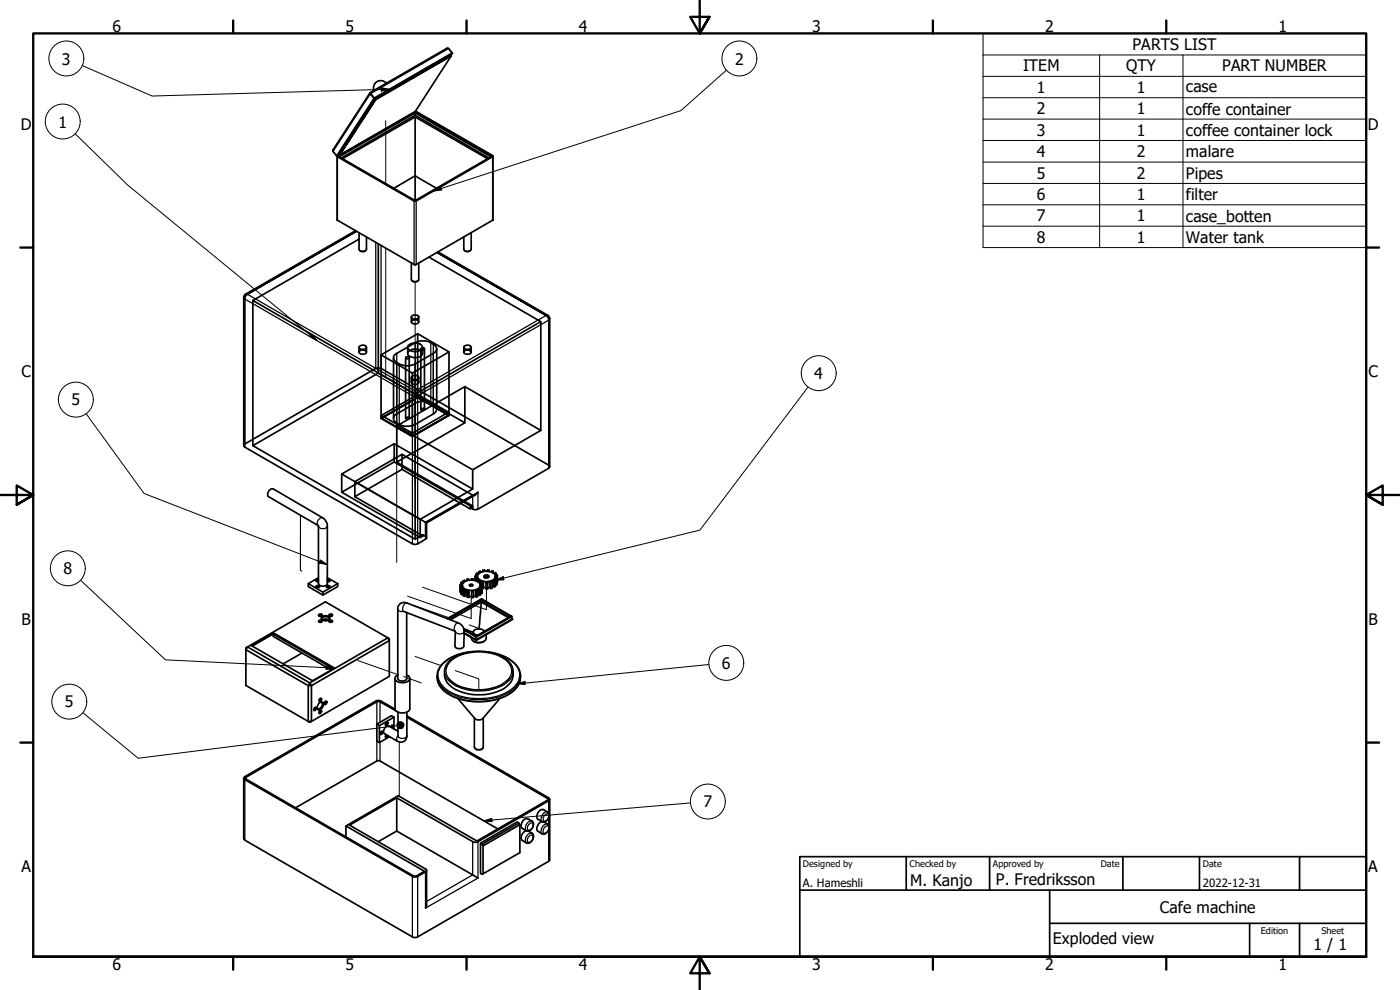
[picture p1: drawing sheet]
<svg xmlns="http://www.w3.org/2000/svg" width="420mm" height="297mm" viewBox="0 0 420 297" stroke-linecap="round" stroke-linejoin="round" font-family="sans-serif">
<!-- layer: Tweak Trail (ISO) -->
<g fill="none" stroke="#000" stroke-width=".3">
<path d="M115.8 36.2v19M115.8 74.5v38.3M124.6 84.6v60.9M119.1 114.3v54.5M90.2 162v9.1v-16.6v16.6l.4 .3M122.3 178.9l19.1 6.7v-6.7M126.8 176.2l19.2 6.7v-6.2M107.3 198.2l12.1 4.2M124.6 181.8l10.1 3.5M124.6 197l7.7 2.7M140.8 187.5l2.9 1M121.2 203l5.2 1.9"/>
<path d="M136.7 201.2l7 2.5v3.3M119.8 222.6v16.3"/>
</g>
<!-- layer: Visible Narrow (ISO) -->
<g fill="none" stroke="#000" stroke-width=".38">
<path d="M134 14.5l.7 .1M135.6 15.9l-1-1.3-23.3 13.5 1.1 1.3M111.1 27.8l.2 .3-.2 .1-.1-.3M112.2 29.6l-1.1-1.4-11.2 17.3M99.9 44.9v.6M99.9 45.5l1.2 1.2M101.3 47v19.1M147.8 47v19.1M112.8 72.7v37.8M114.4 73.6v36.9M124.3 60.3v19.1M124.9 60.3v19.1"/>
<path d="M73.5 89.7l50.3 29v44.5M73.7 88.3h.6l-.6 .6-.2 .8-.3-.5zM74.3 88.3l32.8-18.9-33.6 19.4v45.4M74.3 88.3l50.3 29M163.8 94.7h.7l.5 .9-.3 .5-.3-.9zM119.1 106v20.9M119.8 109.2v18.2M124.1 117.7l.2-.2a.54 .54 0 0 1 .8 .5l.2 .7-.7 .2-.8-.2zM124.6 117.3l39.2-22.6-32.7-19 33.6 19.4v44.5M124.6 102.9v24.5M129.3 102.9v18.1M130 103.3v20.9"/>
<path d="M96.8 155.4a1.52 1.52 0 0 0-1.4 2.3M98.2 157.8a1.57 1.57 0 0 1-2.6 .1M141.9 152.8v-4.2l-14.2 8.1v5.1M143.4 152.8v-5.1l-15.7 9v4.2M164.7 140.5v-44.4l-39.4 22.6v44.5M119.4 182.7a1.35 1.35 0 0 0 1.8 .7M122 180.9a1.74 1.74 0 0 0-.9 2.5M136.7 189.5a1.55 1.55 0 0 0 2.6 0M137.5 186.9a1.81 1.81 0 0 0-1 2.4M139.9 195.8a10.6 10.6 0 0 0-8.1 5 5.3 5.3 0 0 0 3.1 6.6 18.9 18.9 0 0 0 18.3-.4 4.9 4.9 0 0 0 2.1-6.7 11.4 11.4 0 0 0-7.8-4.5M144.5 180.3l8.3 4.9M144.5 180.2l-9.8 5.6"/>
<path d="M113.1 210.6v6.6M114 210.6v6.1M131.2 202.7a6.9 6.9 0 0 0 4.8 5.7 18.7 18.7 0 0 0 18.2-1.7l1.6-2.2 .4-1.8M131.2 203.2a7.4 7.4 0 0 0 5.7 6.1 19.2 19.2 0 0 0 16.6-1.6 5.8 5.8 0 0 0 2.7-4.5M133.4 201.4a5.6 5.6 0 0 0 4.1 4.7 15 15 0 0 0 14.9-1.6l1.2-1.5 .4-1.6M134.7 203.6a4.2 4.2 0 0 1 2.2-6.4 14.5 14.5 0 0 1 15.3 1.2 3.7 3.7 0 0 1 .5 5.2M73.5 233.9v18.2M73.8 233.2v.5M113.1 222.4v5.9M114 222.7v5.6M119.4 220.8a1.54 1.54 0 0 0 2.7 0M119.4 220.7l-.3 .8v.6l.2 .3"/>
<path d="M142.4 224.1a1.54 1.54 0 0 0 2.6 0M164.3 239.6v.5M141.9 252.5v10l-13.9 8M143.4 252.5v10.9l-15.7 9.1v-10.9M158.7 247.4l.2-.2a.58 .58 0 0 1 .9-.3 .58 .58 0 0 1 .2 .9 1.15 1.15 0 0 1-1.6 1.1l-.1-.7zM158.7 251l.2-.2a.58 .58 0 0 1 .9-.2 .58 .58 0 0 1 .2 .8 1.22 1.22 0 0 1-1.6 1.2l-.1-.8zM159.6 246.4a1.94 1.94 0 0 0-1.6 2.9M159.6 250a1.94 1.94 0 0 0-1.6 2.9M163.4 248.3l.2-.2a.58 .58 0 0 1 .9-.3 .58 .58 0 0 1 .2 .9 1.22 1.22 0 0 1-1.6 1.2v-1.1zM163.4 244.7l.2-.2a.58 .58 0 0 1 .9-.3 .58 .58 0 0 1 .2 .8 1.22 1.22 0 0 1-1.6 1.2l-.1-.7zM164.3 247.3a1.97 1.97 0 0 0-1.6 2.9M164.3 243.6a1.94 1.94 0 0 0-1.6 3"/>
<path d="M164.7 240.3v3.6M164.7 245.5v2M164.7 249.1v9.3M123.8 262.9v18.2M125.3 262.9v18.2"/>
</g>
<!-- layer: Visible (ISO) -->
<g fill="none" stroke="#000" stroke-width=".51">
<path d="M135.4 16.6l.4-.7-23.4 13.5-11.2 17.4M135.4 16.8l-10.8 16.7M135.4 16.6l-.2-.2-22.7 13.1M135.8 15.9l-1.1-1.3-.7-.1-22.9 13.3-11.2 17.1v.6l1.1 1.3M112.8 29.9l22.6-13.3-22.8 13.2-.1-.3-10.9 16.8 .2 .3M116 25a2.19 2.19 0 0 0-2.8-.5 2.19 2.19 0 0 0-1 2.7M124.6 33.5v.4l22.7 13.1M124.6 33.5l-22.8 13.1M124.6 35.1v25.1M124.6 34.6l22.1 12.8M124.7 33.4l23.1 13.3 .1 .3-23 13.3-.5 .1-23.1-13.4v-.3l.4-.2-.5 .3M101.2 46.8v19.2l23.4 13.5 23.4-13.5v-19.2"/>
<path d="M101.5 46.8l23.1-13.3 23 13.3-23 13.4zM101.8 47l22.8-13.1v.7l-22.2 12.8M102 46.5l10.8-16.6-.2-.1-10.8 16.8M102.8 47.6l21.8-12.5 21.7 12.5M118.2 56.5l6.4-3.7 6.4 3.7M106.7 69.2l-33 19.1M107.8 71.7l-31.9 18.5 48.7 28.1M107.8 69.8v5a1.29 1.29 0 0 0 2.2 0v-3.7M108.1 75.2l.6 .3 1-.3M113.5 73.2v38.7M123.4 78.9v5a1.29 1.29 0 0 0 2.3 0v-5M128.7 77.1l33.6 19.4"/>
<path d="M131.4 75.6l33.4 19.4 .2 45.1M139.5 75.2l.6 .3 .9-.3M141.4 69.8v5a1.29 1.29 0 0 1-2.2 0v-3.7M73.7 88.3l-.5 .9v44.5M75.9 90.2v43.5M123.4 95.1v1.5M123.6 94.9a1.35 1.35 0 0 1 2.1 .3 1.29 1.29 0 0 1-2.3-.2zM123.7 96.2a1.27 1.27 0 0 1 2 .4 1.29 1.29 0 0 1-2.3-.1zM123.8 84.3l.6 .3 .9-.3M125.7 95.1v1.5M107.8 104.2v1.4M107.8 103.9a1.22 1.22 0 0 1 2.1 .5 1.3 1.3 0 0 1-2.1-.3z"/>
<path d="M108 105.2a1.14 1.14 0 0 1 1.9 .6 1.27 1.27 0 0 1-2.1-.3zM110 104.2v1.4M114.4 106.5l9.4 5.4v19.1M118.1 107.4v18.1M118.4 106.5l6.2-3.6a4.9 4.9 0 0 1 6.4 1.5l-.1 .9-.5 .5-5.8 3.4a5.1 5.1 0 0 1-6.5-1.5v-.7zM121.7 107.4v18.1M121.8 107.2a.47 .47 0 0 1 .6-.2 .47 .47 0 0 1 .3 .6h-.7zM122.4 104.2v1.8M122.5 105.5a3 3 0 0 1 4.2 .3 1.97 1.97 0 0 1-2.6 1.5 1.47 1.47 0 0 1-1.6-1.8zM122.5 103.7a3 3 0 0 1 4.2 .2 1.89 1.89 0 0 1-2.6 1.6 1.47 1.47 0 0 1-1.6-1.8zM122.8 107.4v18.1M123.4 113.3v1.4"/>
<path d="M123.7 114.3a1.38 1.38 0 0 1 2 .4 1.23 1.23 0 0 1-1.2 .7 1.23 1.23 0 0 1-1.1-.8zM123.7 112.8a1.38 1.38 0 0 1 2 .5 1.23 1.23 0 0 1-1.2 .6 1.23 1.23 0 0 1-1.1-.8zM125.3 119.2v-.9l9.3 5.4v.9l-9.3-5.4 9.4 5.4M125.3 119.2v-19.1l9.4 5.5v19M125.3 100.1l-10.9 6.4v19M125.3 118.3l-10.8 6.3M125.7 113.3v1.4M126.3 104.6a.51 .51 0 0 1 .7-.3 .51 .51 0 0 1 .3 .7h-.9zM126.3 104.7v18.2M126.8 104.2v1.8M127.4 104.7v18.2M131.1 104.6v18.2"/>
<path d="M134.7 105.6l-10.9 6.3M139.2 104.2v1.4M139.3 103.9a1.22 1.22 0 0 1 2.1 .5 1.3 1.3 0 0 1-2.2-.3zM139.4 105.2a1.14 1.14 0 0 1 2 .6 1.27 1.27 0 0 1-2.2-.3zM139.5 116l22.8 13.1-20.4 11.9-22.8-13.2M141.4 104.2v1.4M114.4 125.5l10.9-6.3 9.4 5.4-10.9 6.4zM114.4 125.5l10.9-6.3zM114.4 125.5l9.4 5.4M114.5 125.5v-.9l9.3 5.4M118.3 133.1v5.5M118.4 124.6l6.2-3.6a5 5 0 0 1 6.4 1.5v.6l-.6 .8-5.8 3.5a5.1 5.1 0 0 1-6.5-1.6v-.6z"/>
<path d="M119.1 138.7l22.8 13.1-.9 .5M119.1 127.8l20.4-11.8v10.9l-20.4 11.8zM120.6 136.3l-14.1 8.2v4.5M121.8 125.3a.6 .6 0 0 1 1 .3 .54 .54 0 0 1-.6 .2 .54 .54 0 0 1-.4-.5zM123.8 130.9l10.9-6.3zM126.3 122.7a.6 .6 0 0 1 .6-.2 .6 .6 0 0 1 .5 .5 .64 .64 0 0 1-1.1-.3zM134.6 123.7l-10.8 6.3v.9l-9.3-5.4M139.5 126.9l-26-15-37.6 21.8 48.7 28.1 2.3-1.3M162.3 129.1v-32.6l-37.7 21.8v43.5M81.1 146.9l.9-.2 14.8 8.7a3 3 0 0 1 1.4 2.4v17.3a1.54 1.54 0 0 1-2.6 0l-.1-17.4-14.9-8.7a1.52 1.52 0 0 1 .5-2.1zM102.6 142.2l15.7-9.1 23.6 13.6-15.8 9.1zM102.6 142.2v5.5"/>
<path d="M106.5 144.5l21.5 12.4M120.6 140.8l-14.1 8.2M126.1 155.8v5.5M141 152.6l.9-.4-23.6-13.6-15.7 9.1 23.5 13.6 .8-.5M141.9 141v5.7M141.9 151.8v.4M142.6 148.5l-14.6 8.4v4.4M143.4 147.7l-.9 .9h-.6l-21.3-12.3v4.5l20.4 11.8v-.3l1.6 .7 .8-.2 21.3-12.3 .2-.6-50.5-29.4-.9-.2-.7 .2-39.3 22.7-.3 .5 .3 .5 50.3 29 .8 .2 .7-.2 2.7-1.7-.1-.5-1-.5v.3l-20.4-11.8M92.5 175.1v.9l4.4 2.5v-.8M94.9 175.9a.48 .48 0 0 1 .6-.2 .48 .48 0 0 1 .3 .6h-.9zM95.1 176.3l.1-.3 .4 .1v.2M95.6 173.9l-.8 .3 .2 .3h.6"/>
<path d="M95.6 174.2l-.5 .1v.2M95.6 173.3l-3.1 1.8 4.4 2.6 4.4-2.6M98 175.9a.56 .56 0 0 1 .6-.2 .56 .56 0 0 1 .4 .4 .56 .56 0 0 1-.6 .3 .56 .56 0 0 1-.4-.5zM98.2 176.3a.33 .33 0 0 1 .3-.3 .33 .33 0 0 1 .3 .3M98.2 173.9l.9 .3-.3 .3h-.6M98.2 174.2h.4l.2 .3M98.2 173.3l3.1 1.8M101.3 175.1v.9l-4.4 2.5M138.3 175.5v-.6l.6 .2-.2 .5-.6-.2v2.2M138.3 174.9l.2-.2 .5 .2 .5-.4-.5-.2v.6M138.3 176.3l.2 .2M138.3 177.5l-.2 .1"/>
<path d="M138.5 178.4l.5-.3v-1.8l.6 .4-.6 .2v1.8l.4 .2M138.7 176.2v-.5l.2 .5-.6 .1v1.7l.2 .4M138.7 175.7l-.6 .1v1.8M139 176.3l-.5 .2v1.9M139 176.9l.4 .3M139.7 178.6v-1.8l.8 .2-.3 .4v1.8h.5M139.7 176.8l-.3 .4v1.7M140.1 174.2v-.4l.4 .3-.8 .3-.3-.3-.4 .2M140.1 173.8l.5-.1 .1 .4 .8-.1v-.3v.3M140.2 178.7l-.5-.1-.3 .3M140.2 177.4l.5 .1M140.7 177.1v2.1"/>
<path d="M140.9 175.4a.57 .57 0 0 1 .6-.2 .57 .57 0 0 1 .4 .5 .56 .56 0 0 1-.6 .2 .56 .56 0 0 1-.4-.5zM141.5 173.7h.5M141.5 178.9h-.8v.3M142 178.9l.7-.1 .2 .3M142 177.5h-.5M142.6 173l.7-.1 .1 .5-.7 .1M142.6 173v1.2M142.7 178.8v-1.8l.2 .3v1.8M142.7 177l-.8 .2 .1 .3v1.8h-.5l.1-2.1-.9-.1v1.8M142.7 173.5v.5M142.7 173.5l.2 .3M142.9 172.2l.6 .1-.2 .5-.6-.1-.1 .3"/>
<path d="M142.9 173.8l.6-.3 .5 .5-.6 .2M142.9 172.2v.5M142.9 173.8h.1M143.3 174l-.4-.2-.2 .4-.9-.2 .2-.3v.4M143.3 174.5v-.5l-.4 .3 .6 .3 .5-.2 .3 .1M143.3 172.9v.6M143.3 177.2l-.4 .1M143.4 174.2l.4 .2 .3-.3 .7 .3-.3 .3M143.4 174.2v.3M143.5 173.5v.7M143.6 178.4v-1.8l.4 .2v1.8l-.4-.2-.3 .1M143.6 176.6l-.7 .3 .4 .3v1.8l-.4 .1"/>
<path d="M143.7 171.6l.5 .2-.6 .4-.5-.3-.2 .3M143.7 171.6v.5M144 175.9v.6M144.1 174.1v.4M144.3 175.1v-.6l-.6 .2 .3 .5 .6-.1 .1 .2M144.3 176.6l-.3 .2M144.3 177.8l.4 .1M144.5 179.8v.8l-9.3 5.4M144.5 174.7v.4M144.5 174.7l.5 .1M144.7 176.1v-.3h-.6v-.5h.6v2.6M144.7 177.9v-1.8l-.7-.2-.3 .6 .6 .1v1.8l-.3 .2"/>
<path d="M144.7 176.6h.3M144.9 171.1l.3 .3-.8 .3-.3-.3-.4 .2M144.9 171.1v.5M145 174.8l.1-.4 .9 .1-.1 .4M145.1 174.4l-.1 2.2v-1.8M145.1 176.3h.8M145.4 172.7a.76 .76 0 0 1 .8-.2 .76 .76 0 0 1 .5 .7 .87 .87 0 0 1-1.5-.4zM145.5 173.3l-.1-.1a.61 .61 0 0 1 .6-.4 .61 .61 0 0 1 .6 .4l-.2 .1M145.9 174.9v1.8h.5v-1.8M145.9 174.9h.5M146.3 171.1v.3h-.9v-.3h-.5M146.3 171.1v.3"/>
<path d="M146.3 171.1h.5M146.8 171.1l-.2 .3 .8 .2 .2-.3 .4 .1M146.8 171.1v.4M147.1 174.4v1.8l-.7 .1M147.2 174.7l-.1-.3-.9 .1 .2 .4M147.2 174.7v1.9l-.1-.4M147.7 174.6v1.9l-.5 .1M147.7 174.6l-.5 .1M148 174v1.8l-.3 .1M148 171.4l-.4 .3 .6 .4 .5-.3 .2 .3M148 171.4v.5M148.4 174.3l-.4-.3-.7 .4 .4 .2"/>
<path d="M148.4 174.3v1.8l-.4-.3M148.5 173.5v.5M148.7 173.3v-.5l-.1 .5h.6l-.1 2.1M148.7 172.8h.6M148.7 174.1l-.3 .2M148.7 174.1v1.8l-.3 .2M148.9 172.1l-.6 .1 .4 .4 .5-.1 .1 .3M148.9 172.1v.5M149.1 173.6l-.6-.1-.4 .4 .6 .2M149.1 173.6v1.8l-.4-.1M149.2 173.3l-.1 .3M149.3 172.8l-.1 1.8"/>
<path d="M73.8 194.4v.5l18.7 10.8v10.8l-18.7-10.8v-10.8l.5-.8zM74.3 194.1l23.4-13.5 18.7 10.8-23.4 13.5zM75.4 193.7l6.6-3.8 18.4 10.6-6.6 3.8zM82 189.9v.3l-6.3 3.7M90.6 195.9l-5.6 3.3M95.6 186.3a.56 .56 0 0 1 .6-.2 .56 .56 0 0 1 .4 .4 .57 .57 0 0 1-.5 .3 .57 .57 0 0 1-.5-.5zM95.6 184.5a.48 .48 0 0 1 .7-.3 .48 .48 0 0 1 .2 .6l-.6 .1zM95.8 186.7l.3-.3 .3 .3M95.8 184.8l.1-.2h.5v.2M96.6 185.1a1.63 1.63 0 0 1 2.4 .4 1.56 1.56 0 0 1-2.6 .1zM96.8 186l.4-.2h1l.4 .3a.71 .71 0 0 0 0-.9 .71 .71 0 0 0-.9-.2 .69 .69 0 0 0-.9 .2 .69 .69 0 0 0 0 .9M97.7 185.8v.4"/>
<path d="M98.7 184.5a.48 .48 0 0 1 .7-.3 .48 .48 0 0 1 .2 .6h-.7zM98.7 186.3a.54 .54 0 0 1 .6-.3 .54 .54 0 0 1 .5 .5 .6 .6 0 0 1-1.1-.2zM99 186.7l.3-.3 .3 .3M99 184.8l.1-.2h.5v.2M116.4 191.4l.4 .2v.6zM121.1 183.4l15.4 5.9v4.5a1.51 1.51 0 0 0 2.7 .1l.1-4.4a2.8 2.8 0 0 0-1.8-2.6l-15.5-6a1.9 1.9 0 0 0-2.6 1.8v20.9a1.54 1.54 0 0 0 2.6 0v-19.8M134.4 185.7l10.1-5.9 8.8 5.1-10.4 6-3.7-2.2M134.9 198.2a15 15 0 0 1 13.6-2.1 7.2 7.2 0 0 1 5.4 4.7 5.3 5.3 0 0 1-3.3 6.1 15.6 15.6 0 0 1-15.1-.8 5.2 5.2 0 0 1-.6-7.9zM139.2 188.6l2.8 1.1a1.49 1.49 0 0 0 1.4 .9M139.2 188.8l3.7 2.1M139.3 189.9l3.6 2M141.1 195.6a13 13 0 0 0-9 4.3 5.6 5.6 0 0 0 2.4 8.3 19.1 19.1 0 0 0 18.8-.3 5.6 5.6 0 0 0 .1-9.8 15.4 15.4 0 0 0-7.1-2.5"/>
<path d="M142.1 192.4a3.1 3.1 0 0 0 3.2 0M143.8 188.7a1.56 1.56 0 0 1 1.6 .8M145.9 190.4v1.1a2.58 2.58 0 0 1-4.4 0v-.2M152.5 185.3l-8-4.7-.7 8.1a1.33 1.33 0 0 0-1.8 1M153.5 184.9l-10.6 6v.2l10.7-6.1M153.6 185.6l.3 .2-11 6.3-3.6-2.1M153.6 185l-9.1-5.3-10.3 5.9M153.6 185v.8l-10.7 6.1v-.8l-3.6-2.1M92.5 216.5h1l-.5 .2zM93 204.9l.5 .8h-1zM93.5 205.7l23.3-13.5v10.7l-23.3 13.6zM94.5 212.3a.3 .3 0 0 1 0 .4 .3 .3 0 0 1-.3 .1"/>
<path d="M94.6 212.3l.1-.1a.52 .52 0 0 1 .1 .7 .52 .52 0 0 1-.6 .2zM95.7 211.1a.76 .76 0 0 1 1.1-.4 .76 .76 0 0 1 .2 1.1 1.11 1.11 0 0 1-1.8 .9v-.8zM95.9 213.3l.4-.2a.52 .52 0 0 1 .1 .7 .52 .52 0 0 1-.6 .2zM95.9 209.7l.4-.2a.52 .52 0 0 1 .1 .6 .52 .52 0 0 1-.6 .3zM96 210.7a.69 .69 0 0 1 .8 .5 .69 .69 0 0 1-.3 .8 .69 .69 0 0 1-.5 .7 .69 .69 0 0 1-.8-.4M96 213.2l.2 .3-.4 .2M96 209.6l.2 .3-.4 .2M97.6 210.5l.1 .4-.2 .2-.2-.1M97.7 210.4h.2a.52 .52 0 0 1 .1 .6 .52 .52 0 0 1-.7 .3zM100.1 200.6l-18.1-10.4v.7l17.4 10.1M113.1 217.3v5.1l.8 .4M114.3 219.6l.3-.2a.52 .52 0 0 1 .2 .7 .52 .52 0 0 1-.7 .2z"/>
<path d="M114.4 219.5l.1 .4-.4 .1M115.9 216.8l.3-.2a.52 .52 0 0 1 .1 .7 .52 .52 0 0 1-.6 .2zM116 216.8l.1 .4-.4 .1M117.2 218.1l.7-.5 .1 .5-.3 .3M117.5 217.7l.2 .3-.2 .2M118.2 218.7v-3.5l-4.3 2.5v5.1l3-1.8M118.2 215.2l-.7-.5-4.4 2.6 .8 .4M118.6 212.8l-4.5-2.6h-1.1l-39.5 22.8-.3 .5 .3 .4 50.3 29 1 .2 3.1-1.6 .1-.5-23.1-13.4 14.2-8.2M118.6 203.6v9a2.23 2.23 0 0 0 3 1.2l1-.5 .4-.7v-9M118.9 213.3l-4.9-2.7h-.9l-39.4 22.7-.1 .2 50.7 29.4 .7-.1 2.4-1.4-23.6-13.6 15.7-9.1 23.6 13.6 21.4-12.3v-.4l-42.4-24.4M119.4 202.6a1.1 1.1 0 0 0-.8 1.2 1.1 1.1 0 0 0 1.2 .9 2.49 2.49 0 0 0 3.2-1.1l-.3-.7-.7-.3M119.4 213.7v7.1"/>
<path d="M122.1 214.8l42.6 24.6 .3 .4-.3 .5-21.3 12.2-1 .2-23.3-13.3M122.1 213.7v7.1a1.8 1.8 0 0 1-.9 1.7 1.8 1.8 0 0 1-1.9-.1l-3.9-2.3a1.53 1.53 0 0 1 1.3-2.2l2.7 1.5M134.7 203.6a12.6 12.6 0 0 0 11.1 3.3 10.5 10.5 0 0 0 6.9-3.3M137.4 209.6l5.1 6a1.83 1.83 0 0 0 2.4 0l5.1-6M142.4 215.4v8.7a1.49 1.49 0 0 0 1.3 .9 1.49 1.49 0 0 0 1.3-.9v-8.7M73.2 233.5v18.1l.3 .5 50.8 29.2 1-.2 39.5-22.8 .2-.3v-18.2M115.9 220.5l-.2 .7h.4l.3-.5M116.1 220.6l-.1 .4-.3-.1M119.1 239.4v10l-5.6 3.1M88.7 242.4l24.4-14.1 .6-.1 35.7 20.5M103.8 247.8v3.3M119.1 249.4l24.3 14"/>
<path d="M144.7 253.3l11-6.4 .3 .5-11 6.4zM145 253.8v8.4M155.7 246.9l-.5-.3-11 6.4M156 247.4v8.4l-11.3 6.5-.5-.2v-9.1l.5 .3M156.9 246.3l.5-.5 .8-.2 1.4 .8a1.79 1.79 0 0 1 .2 2 1.79 1.79 0 0 1-1.8 .9l-1.3-.8a1.72 1.72 0 0 1 .2-2.2zM157.9 249.2a2 2 0 0 0-1.2 2.9l1.3 .8a1.79 1.79 0 0 0 1.8-.9 1.79 1.79 0 0 0-.2-2l-1-.6M162.6 246.5a2.11 2.11 0 0 0-1.2 2.9l1.3 .8a1.79 1.79 0 0 0 1.8-.9 1.79 1.79 0 0 0-.2-2l-1-.7M128 261.2v10.4l-.3 .9"/>
<circle cx="163" cy="244.7" r="1.86"/>
</g>
<circle cx="143.8" cy="174.4" r=".25" fill="#000"/>
<!-- layer: Symbol (ISO) -->
<g fill="none" stroke="#000" stroke-width=".3">
<path d="M24.7 19.7l21 9.1 71.2-2M295 16.5v-6.4h115v6.4M295 16.5h115v6.4M295 16.5v57.8h115v-51.4M330 16.5v57.8M355 16.5v57.8M114.4 26.3l2.5 .5-2.5 .6zM218 21.1l-13.7 12.1-74.3 24.1M295 22.9h115M295 29.3h115M295 35.7h115M22.5 40.1l15.9 15.5 56.7 46.6"/>
<path d="M130 57.3l2.3-1.2 .3 .9zM295 42.1h115M295 48.6h115M295 55h115M295 61.5h115M295 67.9h115M93.5 100.2l1.6 2-2.2-1.2zM242.5 116.1l-32.4 43-61.4 15M25.8 124.1l17.4 24 55 21.3M24.2 174.1l25.5 23.9 50.7 2.5M96.1 168l2.1 1.4-2.4-.4zM148.7 174.1l2.3-1.1 .3 1z"/>
<path d="M97.9 199.8l2.5 .7-2.5 .3zM212.8 199.4l-57.7 5.8M24.9 213.9l16.6 13.6 77.4-9.8M155.1 205.2l2.4-.7 .1 .9zM145.2 246.3l2.4-.8 .1 1.1zM207.3 240.9l-62.1 5.4"/>
<circle cx="19.9" cy="17.5" r="5.2"/>
<circle cx="221.9" cy="17.5" r="5.2"/>
<circle cx="18.8" cy="36.5" r="5.2"/>
<circle cx="22.8" cy="119.9" r="5.2"/>
<circle cx="245.7" cy="112" r="5.2"/>
<circle cx="20.4" cy="170.5" r="5.2"/>
<circle cx="218" cy="198.9" r="5.2"/>
<circle cx="20.8" cy="210.5" r="5.2"/>
<circle cx="212.4" cy="240.5" r="5.2"/>
</g>
<!-- layer: Border (ISO) -->
<g fill="none" stroke="#000" stroke-width=".7">
<path d="M70 6.1v3.9M140 6.1v3.9M210 0v10l-2.9-4.9h5.8l-2.9 4.9 2.9-4.9M280 6.1v3.9M350 6.1v3.9M6.1 74.3h3.9M410 74.3h3.9M0 148.5h10l-5-2.8v5.7l5-2.9-5 2.9M420 148.5h-10l5-2.8v5.7l-5-2.9 5 2.9M6.1 222.8h3.9M410 222.8h3.9M10 287.1v-277.1h400v277.1h-400h400"/>
<path d="M70 287.1v3.8M140 287.1v3.8M212.9 292l-2.9-4.9 2.9 4.9h-5.8l2.9-4.9v9.9M280 287.1v3.8M350 287.1v3.8"/>
</g>
<!-- layer: Title (ISO) -->
<path d="M240 257h170v30.1h-170zM272 257v10.1M297 257v10.1M337 257v10.1M360 257v10.1M390 257v10.1M240 267.1h170M315 277h95M315 267.1v20M375 277v10.1M390 277v10.1" fill="none" stroke="#000" stroke-width=".51"/>
<!-- layer: Symbol (ISO) -->
<g fill="#000">
<path d="M114.4 26.3l2.5 .5-2.5 .6z" fill-rule="evenodd"/>
<path d="M130 57.3l2.3-1.2 .3 .9z" fill-rule="evenodd"/>
<path d="M93.5 100.2l1.6 2-2.2-1.2z" fill-rule="evenodd"/>
<path d="M96.1 168l2.1 1.4-2.4-.4z" fill-rule="evenodd"/>
<path d="M148.7 174.1l2.3-1.1 .3 1z" fill-rule="evenodd"/>
<path d="M97.9 199.8l2.5 .7-2.5 .3z" fill-rule="evenodd"/>
<path d="M155.1 205.2l2.4-.7 .1 .9z" fill-rule="evenodd"/>
<path d="M145.2 246.3l2.4-.8 .1 1.1z" fill-rule="evenodd"/>
<circle cx="120.2" cy="217.6" r="1.26"/>
</g>
<g font-size="4.8">
<text x="33.7" y="9.6">6</text>
<text x="103.7" y="9.6">5</text>
<text x="173.7" y="9.6">4</text>
<text x="243.7" y="9.6">3</text>
<text x="313.7" y="9.6">2</text>
<text x="383.7" y="9.6">1</text>
<text x="339.9" y="15">PARTS LIST</text>
<text x="18.6" y="19.4">3</text>
<text x="220.6" y="19.4">2</text>
<text x="307" y="21.4">ITEM</text>
<text x="337.9" y="21.4">QTY</text>
<text x="366.8" y="21.4">PART NUMBER</text>
<text x="311.2" y="27.9">1</text>
<text x="341.2" y="27.9">1</text>
<text x="355.9" y="27.5">case</text>
<text x="311.2" y="34.3">2</text>
<text x="341.2" y="34.3">1</text>
<text x="355.9" y="34.4">coffe container</text>
<text x="6.2" y="38.9">D</text>
<text x="17.5" y="38.3">1</text>
<text x="311.2" y="40.8">3</text>
<text x="341.2" y="40.7">1</text>
<text x="355.9" y="40.8">coffee container lock</text>
<text x="410.5" y="38.9">D</text>
<text x="311.2" y="47.1">4</text>
<text x="341.2" y="47.2">2</text>
<text x="355.9" y="47.2">malare</text>
<text x="311.2" y="53.6">5</text>
<text x="341.2" y="53.6">2</text>
<text x="355.9" y="53.6">Pipes</text>
<text x="311.2" y="60">6</text>
<text x="341.2" y="60">1</text>
<text x="355.9" y="60.1">filter</text>
<text x="311.2" y="66.4">7</text>
<text x="341.2" y="66.4">1</text>
<text x="355.9" y="66.5">case_botten</text>
<text x="311.2" y="72.9">8</text>
<text x="341.2" y="72.8">1</text>
<text x="355.9" y="72.9">Water tank</text>
<text x="6.4" y="113.1">C</text>
<text x="244.3" y="113.7">4</text>
<text x="410.7" y="113.1">C</text>
<text x="21.5" y="121.7">5</text>
<text x="19" y="172.3">8</text>
<text x="6.4" y="187.4">B</text>
<text x="410.7" y="187.4">B</text>
<text x="216.7" y="200.6">6</text>
<text x="19.5" y="212.3">5</text>
<text x="211.1" y="242.2">7</text>
<text x="6.4" y="261.7">A</text>
<text x="410.7" y="261.7">A</text>
<text x="273.1" y="265.9">M. Kanjo</text>
<text x="298.9" y="265.5">P. Fredriksson</text>
<text x="348.1" y="273.9">Cafe machine</text>
<text x="316" y="283.4">Exploded view</text>
<text x="394.2" y="285">1 / 1</text>
<text x="33.7" y="290.9">6</text>
<text x="103.7" y="290.9">5</text>
<text x="173.7" y="290.9">4</text>
<text x="243.7" y="290.9">3</text>
<text x="313.7" y="290.9">2</text>
<text x="383.7" y="290.9">1</text>
</g>
<g font-size="3.4">
<text x="241" y="266">A. Hameshli</text>
<text x="361" y="266">2022-12-31</text>
</g>
<g font-size="2.7">
<text x="241" y="260.1">Designed by</text>
<text x="273" y="260.1">Checked by</text>
<text x="298" y="260.1">Approved by</text>
<text x="330.3" y="260">Date</text>
<text x="361" y="260">Date</text>
<text x="378.4" y="280.1">Edition</text>
<text x="396.6" y="280.1">Sheet</text>
</g>
</svg>
